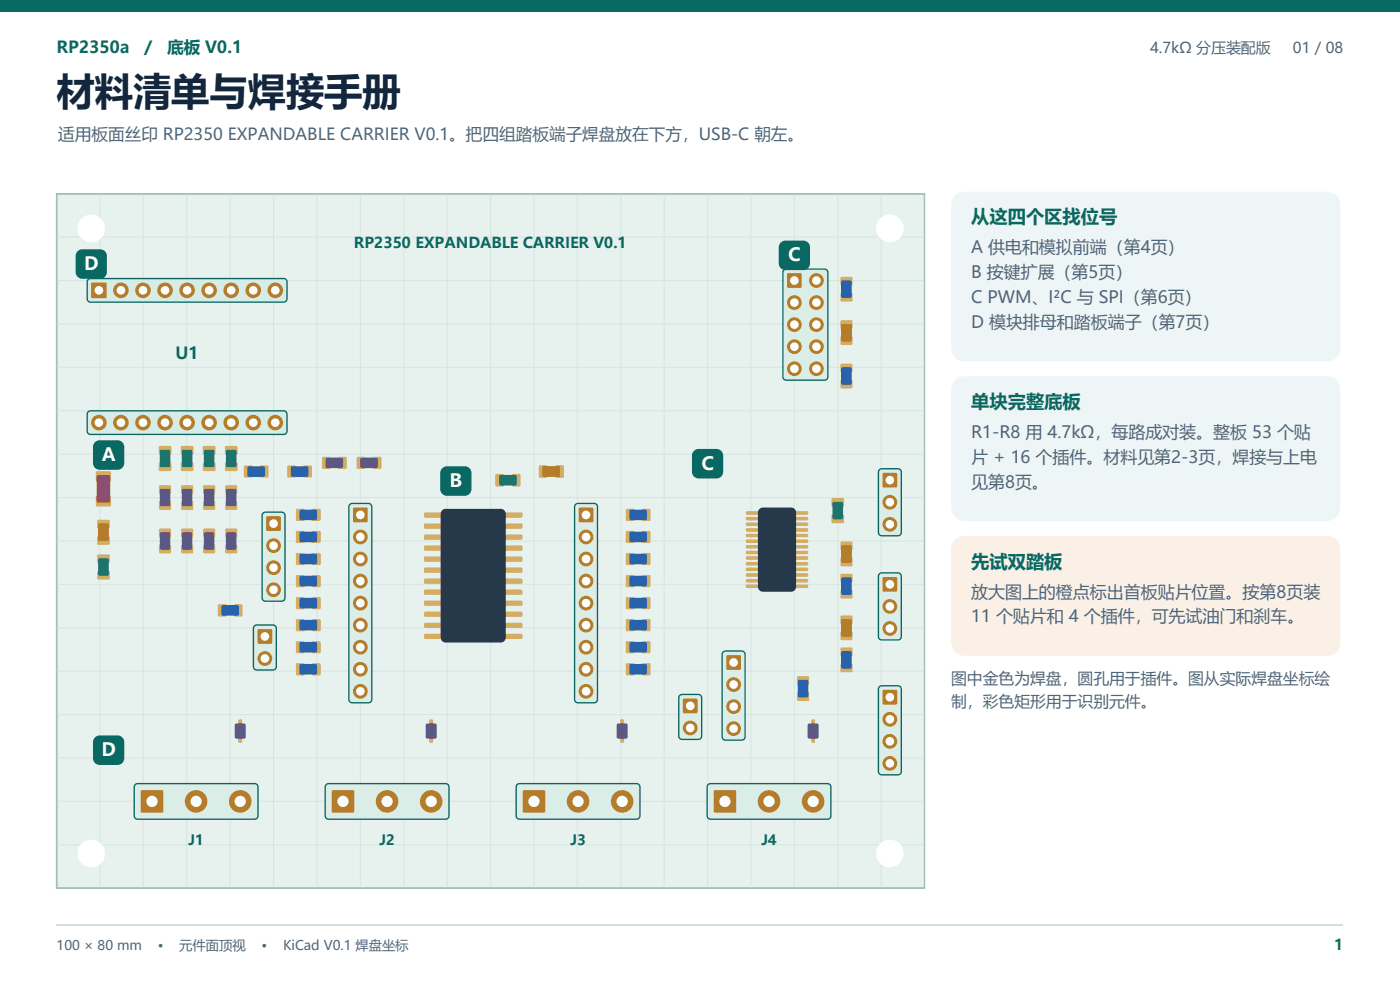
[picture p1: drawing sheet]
<svg xmlns="http://www.w3.org/2000/svg" width="297mm" height="210mm" viewBox="0 0 297 210" stroke-linecap="round" stroke-linejoin="round" font-family="sans-serif">
<path d="M0 0h297v2.5h-297z" fill-rule="evenodd" fill="#096861"/>
<path d="M12 196.1h273" fill="none" stroke="#d4dfe6" stroke-width=".25"/>
<path d="M12 41.1h184.1v147.3h-184.1z" fill-rule="evenodd" fill="#e7f1ed" stroke="#698d85" stroke-width=".28"/>
<g fill="none" stroke="#d6e6e0" stroke-width=".21">
<path d="M12 41.1h184.1v147.3h-184.1zM12 50.3h184.1M12 59.5h184.1M21.2 41.1v147.3M30.4 41.1v147.3M39.6 41.1v147.3M48.8 41.1v147.3M58 41.1v147.3M67.2 41.1v147.3M76.4 41.1v147.3M85.7 41.1v147.3M94.9 41.1v147.3"/>
<path d="M104.1 41.1v147.3M113.3 41.1v147.3M122.5 41.1v147.3M131.7 41.1v147.3M140.9 41.1v147.3M150.1 41.1v147.3M159.3 41.1v147.3M168.5 41.1v147.3M177.7 41.1v147.3M186.9 41.1v147.3M12 68.7h184.1M12 77.9h184.1"/>
<path d="M12 87.1h184.1M12 96.3h184.1M12 105.5h184.1M12 114.7h184.1M12 124h184.1M12 133.2h184.1M12 142.4h184.1M12 151.6h184.1M12 160.8h184.1M12 170h184.1M12 179.2h184.1"/>
</g>
<g fill="#d5ad60">
<path d="M62.8 117.4l.3-.1h1.3l.2 .1 .1 2.2-.2 .2-1.4 .1-.3-.2z" fill-rule="evenodd"/>
<path d="M66.2 117.4l.2-.1h1.3l.3 .1v2.2l-.1 .2-1.5 .1-.2-.2z" fill-rule="evenodd"/>
</g>
<path d="M63.6 117.6l.3-.1h3.2l.2 .3-.1 1.7-.3 .2h-3.2l-.2-.3z" fill-rule="evenodd" fill="#2762ab"/>
<g fill="#d5ad60">
<path d="M33.9 115.5h2.3l.1 .3v1.4l-.3 .2-2.1-.1-.2-.2v-1.3z" fill-rule="evenodd"/>
<path d="M33.9 112.2h2.3l.1 .2v1.5l-.3 .1h-2.1l-.2-.3v-1.3z" fill-rule="evenodd"/>
</g>
<path d="M34.1 112.9h1.7l.3 .2v3.2l-.1 .3h-1.8l-.3-.2v-3.2z" fill-rule="evenodd" fill="#824ba9"/>
<circle cx="19.4" cy="181" r="2.95" fill="#fff"/>
<g fill="#d5ad60">
<path d="M47.8 106.4l.2-.1h2.2l.1 .3v1.4l-.2 .2-2.2-.1-.1-.2z" fill-rule="evenodd"/>
<path d="M47.9 103h2.3l.1 .2v1.5l-.2 .1h-2.2l-.1-.3v-1.3z" fill-rule="evenodd"/>
</g>
<path d="M48 103.8l.3-.1h1.5l.3 .1 .1 3.3-.2 .3h-1.7l-.3-.2z" fill-rule="evenodd" fill="#824ba9"/>
<g fill="#d5ad60">
<path d="M132.9 136h1.5l.2 .1v2.2l-.1 .2-1.5 .1-.2-.2v-2.1z" fill-rule="evenodd"/>
<path d="M136.3 136h1.4l.3 .1v2.2l-.1 .2-1.5 .1-.2-.2-.1-2.1z" fill-rule="evenodd"/>
</g>
<path d="M133.7 136.2h3.4l.1 .3v1.7l-.3 .2h-3.2l-.2-.3v-1.6z" fill-rule="evenodd" fill="#2762ab"/>
<g fill="#d5ad60">
<path d="M132.9 140.7h1.5l.2 .1v2.2l-.1 .2-1.5 .1-.2-.2v-2.1z" fill-rule="evenodd"/>
<path d="M136.3 140.7h1.4l.3 .1v2.2l-.1 .2-1.5 .1-.2-.2-.1-2.1z" fill-rule="evenodd"/>
</g>
<path d="M133.7 140.9h3.4l.1 .3v1.7l-.3 .2-3.2-.1-.2-.3v-1.5z" fill-rule="evenodd" fill="#2762ab"/>
<path d="M28.7 166.4l.5-.2h24.8a.71 .71 0 0 1 .7 .7v6.2a.71 .71 0 0 1-.7 .7h-24.8a.71 .71 0 0 1-.7-.7v-6.2z" fill-rule="evenodd" fill="#daeee7" stroke="#0a645f" stroke-width=".28"/>
<path d="M30 167.6h4.4l.2 .1v4.4l-.1 .3h-4.4l-.2-.2v-4.3z" fill-rule="evenodd" fill="#b57c2a"/>
<circle cx="32.3" cy="170" r="1.2" fill="#fafcfd"/>
<circle cx="41.6" cy="170" r="2.39" fill="#b57c2a"/>
<circle cx="41.6" cy="170" r="1.2" fill="#fafcfd"/>
<circle cx="51" cy="170" r="2.39" fill="#b57c2a"/>
<circle cx="51" cy="170" r="1.2" fill="#fafcfd"/>
<g fill="#d5ad60">
<path d="M20.5 105.2h2.9l.1 .2v1.9l-.2 .1h-2.8l-.2-.3v-1.7z" fill-rule="evenodd"/>
<path d="M20.5 100h2.9l.1 .3v1.8l-.2 .2-2.8-.1-.2-.2v-1.7z" fill-rule="evenodd"/>
</g>
<path d="M20.7 100.8h2.3l.3 .1 .1 5.4-.2 .3h-2.3l-.3-.1-.1-5.4z" fill-rule="evenodd" fill="#8a3f31"/>
<g fill="#d5ad60">
<path d="M62.8 108.1l.3-.2h1.3l.2 .2 .1 2.1-.2 .3h-1.4l-.3-.1z" fill-rule="evenodd"/>
<path d="M66.2 108.1l.2-.2h1.3l.3 .2v2.1l-.1 .3h-1.5l-.2-.1z" fill-rule="evenodd"/>
</g>
<path d="M63.6 108.3l.3-.2 3.2 .1 .2 .3-.1 1.7-.3 .1h-3.2l-.2-.3z" fill-rule="evenodd" fill="#2762ab"/>
<path d="M69.2 166.4l.5-.2h24.8a.71 .71 0 0 1 .7 .7v6.2a.71 .71 0 0 1-.7 .7h-24.8a.71 .71 0 0 1-.7-.7v-6.2z" fill-rule="evenodd" fill="#daeee7" stroke="#0a645f" stroke-width=".28"/>
<path d="M70.4 167.7l.3-.1h4.3l.2 .3-.1 4.3-.2 .2h-4.4l-.1-.3z" fill-rule="evenodd" fill="#b57c2a"/>
<circle cx="72.8" cy="170" r="1.2" fill="#fafcfd"/>
<circle cx="82.1" cy="170" r="2.39" fill="#b57c2a"/>
<circle cx="82.1" cy="170" r="1.2" fill="#fafcfd"/>
<circle cx="91.5" cy="170" r="2.39" fill="#b57c2a"/>
<circle cx="91.5" cy="170" r="1.2" fill="#fafcfd"/>
<g fill="#d5ad60">
<path d="M68.3 97l.3-.1h1.3l.2 .1 .1 2.2-.2 .2-1.4 .1-.3-.2z" fill-rule="evenodd"/>
<path d="M71.7 97l.2-.1h1.4l.2 .1v2.2l-.1 .2-1.5 .1-.2-.2z" fill-rule="evenodd"/>
</g>
<path d="M69.1 97.2l.3-.1h3.2l.2 .3-.1 1.7-.3 .2h-3.2l-.1-.4z" fill-rule="evenodd" fill="#824ba9"/>
<path d="M186.6 145.7l.5-.2h3.4a.71 .71 0 0 1 .7 .7v17.5a.71 .71 0 0 1-.7 .7h-3.4a.71 .71 0 0 1-.8-.7v-17.5z" fill-rule="evenodd" fill="#daeee7" stroke="#0a645f" stroke-width=".28"/>
<path d="M187.4 146.4l2.7-.1 .2 .2v2.7l-.1 .2-2.7 .1-.2-.2-.1-2.7z" fill-rule="evenodd" fill="#b57c2a"/>
<circle cx="188.8" cy="147.9" r=".92" fill="#fafcfd"/>
<circle cx="188.8" cy="152.6" r="1.57" fill="#b57c2a"/>
<circle cx="188.8" cy="152.6" r=".92" fill="#fafcfd"/>
<circle cx="188.8" cy="157.3" r="1.57" fill="#b57c2a"/>
<circle cx="188.8" cy="157.3" r=".92" fill="#fafcfd"/>
<circle cx="188.8" cy="161.9" r="1.57" fill="#b57c2a"/>
<circle cx="188.8" cy="161.9" r=".92" fill="#fafcfd"/>
<g fill="#d5ad60">
<path d="M51.8 98.9l.2-.2h1.3l.3 .2v2.1l-.1 .3h-1.5l-.2-.1z" fill-rule="evenodd"/>
<path d="M55.1 98.9l.3-.2h1.3l.2 .2 .1 2.1-.2 .3h-1.4l-.3-.1z" fill-rule="evenodd"/>
</g>
<path d="M52.7 98.9h3.3l.2 .3v1.8l-.3 .1h-3.2l-.2-.3v-1.6z" fill-rule="evenodd" fill="#2762ab"/>
<g fill="#d5ad60">
<path d="M38.4 106.4l.3-.1h2.1l.2 .3-.1 1.4-.2 .2-2.2-.1-.1-.2z" fill-rule="evenodd"/>
<path d="M38.5 103h2.3l.2 .2-.1 1.5-.2 .1h-2.2l-.1-.3v-1.3z" fill-rule="evenodd"/>
</g>
<path d="M38.6 103.8l.3-.1h1.6l.3 .1v3.3l-.2 .3h-1.7l-.3-.2z" fill-rule="evenodd" fill="#824ba9"/>
<path d="M109.7 166.4l.5-.2h24.9a.71 .71 0 0 1 .7 .7v6.2a.71 .71 0 0 1-.7 .7h-24.9a.71 .71 0 0 1-.7-.7v-6.2z" fill-rule="evenodd" fill="#daeee7" stroke="#0a645f" stroke-width=".28"/>
<path d="M110.9 167.7l.3-.1h4.3l.2 .3-.1 4.3-.2 .2h-4.4l-.1-.3z" fill-rule="evenodd" fill="#b57c2a"/>
<circle cx="113.3" cy="170" r="1.2" fill="#fafcfd"/>
<circle cx="122.6" cy="170" r="2.39" fill="#b57c2a"/>
<circle cx="122.6" cy="170" r="1.2" fill="#fafcfd"/>
<circle cx="132" cy="170" r="2.39" fill="#b57c2a"/>
<circle cx="132" cy="170" r="1.2" fill="#fafcfd"/>
<g fill="#d5ad60">
<path d="M75.7 97l.2-.1h1.4l.2 .1 .1 2.2-.2 .2-1.5 .1-.2-.2z" fill-rule="evenodd"/>
<path d="M79.1 97l.2-.1h1.3l.3 .1v2.2l-.1 .2-1.5 .1-.2-.2z" fill-rule="evenodd"/>
</g>
<path d="M76.6 97.1h3.4l.2 .3-.1 1.7-.3 .2h-3.2l-.2-.4v-1.5z" fill-rule="evenodd" fill="#824ba9"/>
<g fill="#d5ad60">
<path d="M61 98.9l.2-.2h1.3l.3 .2v2.1l-.1 .3h-1.5l-.2-.1z" fill-rule="evenodd"/>
<path d="M64.3 98.9l.3-.2h1.3l.2 .2 .1 2.1-.2 .3h-1.4l-.3-.1z" fill-rule="evenodd"/>
</g>
<path d="M61.7 99.1l.3-.2h3.3l.1 .3v1.8l-.3 .1h-3.2l-.2-.3z" fill-rule="evenodd" fill="#2762ab"/>
<path d="M166.3 57.3l.5-.2h8.1a.71 .71 0 0 1 .7 .7v22.1a.71 .71 0 0 1-.7 .7h-8.1a.71 .71 0 0 1-.7-.7v-22.1z" fill-rule="evenodd" fill="#daeee7" stroke="#0a645f" stroke-width=".28"/>
<path d="M167 58.1l.2-.2 2.7 .1 .2 .2-.1 2.7-.2 .2-2.7-.1-.1-.2z" fill-rule="evenodd" fill="#b57c2a"/>
<circle cx="168.5" cy="59.5" r=".92" fill="#fafcfd"/>
<circle cx="173.2" cy="59.5" r="1.57" fill="#b57c2a"/>
<circle cx="173.2" cy="59.5" r=".92" fill="#fafcfd"/>
<circle cx="168.5" cy="64.2" r="1.57" fill="#b57c2a"/>
<circle cx="168.5" cy="64.2" r=".92" fill="#fafcfd"/>
<circle cx="173.2" cy="64.2" r="1.57" fill="#b57c2a"/>
<circle cx="173.2" cy="64.2" r=".92" fill="#fafcfd"/>
<circle cx="168.5" cy="68.9" r="1.57" fill="#b57c2a"/>
<circle cx="168.5" cy="68.9" r=".92" fill="#fafcfd"/>
<circle cx="173.2" cy="68.9" r="1.57" fill="#b57c2a"/>
<circle cx="173.2" cy="68.9" r=".92" fill="#fafcfd"/>
<circle cx="168.5" cy="73.5" r="1.57" fill="#b57c2a"/>
<circle cx="168.5" cy="73.5" r=".92" fill="#fafcfd"/>
<circle cx="173.2" cy="73.5" r="1.57" fill="#b57c2a"/>
<circle cx="173.2" cy="73.5" r=".92" fill="#fafcfd"/>
<circle cx="168.5" cy="78.2" r="1.57" fill="#b57c2a"/>
<circle cx="168.5" cy="78.2" r=".92" fill="#fafcfd"/>
<circle cx="173.2" cy="78.2" r="1.57" fill="#b57c2a"/>
<circle cx="173.2" cy="78.2" r=".92" fill="#fafcfd"/>
<g fill="#d5ad60">
<path d="M62.8 140.8l.3-.1h1.3l.2 .1 .1 2.2-.2 .2-1.4 .1-.3-.2z" fill-rule="evenodd"/>
<path d="M66.2 140.8l.2-.1h1.3l.3 .1v2.2l-.1 .2-1.5 .1-.2-.2z" fill-rule="evenodd"/>
</g>
<path d="M63.6 141l.3-.2 3.2 .1 .2 .3-.1 1.7-.3 .2-3.2-.1-.2-.3z" fill-rule="evenodd" fill="#2762ab"/>
<g fill="#d5ad60">
<path d="M178.4 133.9h2.3l.2 .3-.1 1.4-.2 .2h-2.2l-.1-.3v-1.3z" fill-rule="evenodd"/>
<path d="M178.3 130.7l.3-.2 2.1 .1 .2 .2-.1 1.5-.2 .1h-2.2l-.1-.3z" fill-rule="evenodd"/>
</g>
<path d="M178.5 131.5l.3-.2h1.5l.3 .2 .1 3.2-.2 .3h-1.7l-.3-.1z" fill-rule="evenodd" fill="#ae561a"/>
<g fill="#d5ad60">
<path d="M62.8 136.1l.3-.1h1.3l.2 .1 .1 2.2-.2 .2-1.4 .1-.3-.2z" fill-rule="evenodd"/>
<path d="M66.2 136.1l.2-.1h1.3l.3 .1v2.2l-.1 .2-1.5 .1-.2-.2z" fill-rule="evenodd"/>
</g>
<path d="M63.6 136.3l.3-.1h3.2l.2 .3-.1 1.7-.3 .2h-3.2l-.2-.3z" fill-rule="evenodd" fill="#2762ab"/>
<g fill="#d5ad60">
<path d="M132.9 131.4l1.5-.1 .2 .2v2.1l-.1 .3h-1.5l-.2-.1v-2.2z" fill-rule="evenodd"/>
<path d="M136.3 131.4l1.4-.1 .3 .2v2.1l-.1 .3h-1.5l-.2-.1-.1-2.2z" fill-rule="evenodd"/>
</g>
<path d="M133.7 131.5h3.4l.1 .3v1.8l-.3 .1h-3.2l-.2-.3v-1.6z" fill-rule="evenodd" fill="#2762ab"/>
<g fill="#d5ad60">
<path d="M47.7 94.7l.3-.1h2.2l.2 .3-.1 1.4-.2 .1h-2.2l-.2-.3z" fill-rule="evenodd"/>
<path d="M47.7 98.2l.3-.1h2.2l.2 .3-.1 1.4-.2 .1h-2.2l-.2-.3z" fill-rule="evenodd"/>
</g>
<path d="M48 95.6l.3-.2h1.5l.3 .2 .1 3.2-.2 .3h-1.7l-.3-.1z" fill-rule="evenodd" fill="#1c7569"/>
<g fill="#d5ad60">
<path d="M47.8 115.6l.2-.1h2.2l.1 .3v1.4l-.2 .2-2.2-.1-.1-.2z" fill-rule="evenodd"/>
<path d="M47.9 112.2h2.3l.1 .2v1.5l-.2 .1h-2.2l-.1-.3v-1.3z" fill-rule="evenodd"/>
</g>
<path d="M48 113.1l.3-.2h1.5l.3 .2 .1 3.2-.2 .3h-1.7l-.3-.2z" fill-rule="evenodd" fill="#824ba9"/>
<g fill="#d5ad60">
<path d="M43.1 115.6l.3-.1h2.1l.2 .3-.1 1.4-.2 .2-2.2-.1-.1-.2z" fill-rule="evenodd"/>
<path d="M43.2 112.2h2.3l.2 .2-.1 1.5-.2 .1h-2.2l-.1-.3v-1.3z" fill-rule="evenodd"/>
</g>
<path d="M43.3 113.1l.3-.2h1.5l.3 .2 .1 3.2-.2 .3h-1.7l-.3-.2z" fill-rule="evenodd" fill="#824ba9"/>
<path d="M122.1 107l.5-.2h3.5a.71 .71 0 0 1 .7 .7v40.9a.71 .71 0 0 1-.7 .7h-3.5a.71 .71 0 0 1-.7-.7v-40.9z" fill-rule="evenodd" fill="#daeee7" stroke="#0a645f" stroke-width=".28"/>
<path d="M122.8 107.8l.2-.1h2.8l.1 .2v2.8l-.3 .1h-2.7l-.1-.3z" fill-rule="evenodd" fill="#b57c2a"/>
<circle cx="124.3" cy="109.2" r=".92" fill="#fafcfd"/>
<circle cx="124.3" cy="113.9" r="1.57" fill="#b57c2a"/>
<circle cx="124.3" cy="113.9" r=".92" fill="#fafcfd"/>
<circle cx="124.3" cy="118.6" r="1.57" fill="#b57c2a"/>
<circle cx="124.3" cy="118.6" r=".92" fill="#fafcfd"/>
<circle cx="124.3" cy="123.3" r="1.57" fill="#b57c2a"/>
<circle cx="124.3" cy="123.3" r=".92" fill="#fafcfd"/>
<circle cx="124.3" cy="127.9" r="1.57" fill="#b57c2a"/>
<circle cx="124.3" cy="127.9" r=".92" fill="#fafcfd"/>
<circle cx="124.3" cy="132.6" r="1.57" fill="#b57c2a"/>
<circle cx="124.3" cy="132.6" r=".92" fill="#fafcfd"/>
<circle cx="124.3" cy="137.3" r="1.57" fill="#b57c2a"/>
<circle cx="124.3" cy="137.3" r=".92" fill="#fafcfd"/>
<circle cx="124.3" cy="142" r="1.57" fill="#b57c2a"/>
<circle cx="124.3" cy="142" r=".92" fill="#fafcfd"/>
<circle cx="124.3" cy="146.6" r="1.57" fill="#b57c2a"/>
<circle cx="124.3" cy="146.6" r=".92" fill="#fafcfd"/>
<g fill="#d5ad60">
<path d="M20.7 121.1h2.4l.2 .3-.1 1.4-.2 .1h-2.3l-.1-.2v-1.3z" fill-rule="evenodd"/>
<path d="M20.7 117.6h2.4l.2 .3-.1 1.4-.2 .1h-2.3l-.1-.2v-1.3z" fill-rule="evenodd"/>
</g>
<path d="M21 118.5l1.7-.1 .3 .2 .1 3.2-.2 .3h-1.7l-.3-.1-.1-3.2z" fill-rule="evenodd" fill="#1c7569"/>
<g fill="#d5ad60">
<path d="M20.7 113.8h2.4l.2 .2-.1 1.4-.2 .2-2.3-.1-.1-.2v-1.3z" fill-rule="evenodd"/>
<path d="M20.7 110.3h2.4l.2 .2-.1 1.4-.2 .2-2.3-.1-.1-.2v-1.3z" fill-rule="evenodd"/>
</g>
<path d="M21 111.1l1.7-.1 .3 .2 .1 3.2-.2 .3-1.7 .1-.3-.2-.1-3.2z" fill-rule="evenodd" fill="#916615"/>
<path d="M186.6 99.6l.5-.2h3.4a.71 .71 0 0 1 .7 .7v12.8a.71 .71 0 0 1-.7 .7h-3.4a.71 .71 0 0 1-.8-.7v-12.8z" fill-rule="evenodd" fill="#daeee7" stroke="#0a645f" stroke-width=".28"/>
<path d="M187.3 100.4l.2-.1h2.7l.1 .3v2.7l-.2 .1h-2.7l-.2-.3z" fill-rule="evenodd" fill="#b57c2a"/>
<circle cx="188.8" cy="101.9" r=".92" fill="#fafcfd"/>
<circle cx="188.8" cy="106.5" r="1.57" fill="#b57c2a"/>
<circle cx="188.8" cy="106.5" r=".92" fill="#fafcfd"/>
<circle cx="188.8" cy="111.2" r="1.57" fill="#b57c2a"/>
<circle cx="188.8" cy="111.2" r=".92" fill="#fafcfd"/>
<g fill="#d5ad60">
<path d="M38.4 115.6l.3-.1h2.1l.2 .3-.1 1.4-.2 .2-2.2-.1-.1-.2z" fill-rule="evenodd"/>
<path d="M38.5 112.2h2.3l.2 .2-.1 1.5-.2 .1h-2.2l-.1-.3v-1.3z" fill-rule="evenodd"/>
</g>
<path d="M38.7 112.9h1.8l.3 .2v3.2l-.2 .3h-1.7l-.3-.2v-3.2z" fill-rule="evenodd" fill="#824ba9"/>
<path d="M186.6 121.7l.5-.2h3.4a.71 .71 0 0 1 .7 .7v12.8a.71 .71 0 0 1-.7 .7h-3.4a.71 .71 0 0 1-.8-.7v-12.8z" fill-rule="evenodd" fill="#daeee7" stroke="#0a645f" stroke-width=".28"/>
<path d="M187.4 122.4h2.7l.2 .1v2.7l-.1 .3h-2.7l-.2-.1-.1-2.7z" fill-rule="evenodd" fill="#b57c2a"/>
<circle cx="188.8" cy="124" r=".92" fill="#fafcfd"/>
<circle cx="188.8" cy="128.6" r="1.57" fill="#b57c2a"/>
<circle cx="188.8" cy="128.6" r=".92" fill="#fafcfd"/>
<circle cx="188.8" cy="133.3" r="1.57" fill="#b57c2a"/>
<circle cx="188.8" cy="133.3" r=".92" fill="#fafcfd"/>
<g fill="#d5ad60">
<path d="M178.3 118.4l.3-.2 2.1 .1 .2 .2-.1 1.5-.2 .1h-2.2l-.1-.2z" fill-rule="evenodd"/>
<path d="M178.3 115l.3-.1h2.1l.2 .3-.1 1.4-.2 .2-2.2-.1-.1-.2z" fill-rule="evenodd"/>
</g>
<path d="M178.5 115.8l.3-.2h1.5l.3 .2 .1 3.2-.2 .3-1.7 .1-.3-.2z" fill-rule="evenodd" fill="#ae561a"/>
<g fill="#d5ad60">
<path d="M62.8 122.1l.3-.1h1.3l.2 .1 .1 2.2-.2 .2h-1.4l-.3-.1z" fill-rule="evenodd"/>
<path d="M66.2 122.1l.2-.1h1.3l.3 .1v2.2l-.1 .2h-1.5l-.2-.1z" fill-rule="evenodd"/>
</g>
<path d="M63.6 122.3l.3-.2 3.2 .1 .2 .3-.1 1.7-.3 .2-3.2-.1-.2-.3z" fill-rule="evenodd" fill="#2762ab"/>
<circle cx="188.8" cy="181" r="2.95" fill="#fff"/>
<path d="M153.4 138.3l.5-.2h3.5a.71 .71 0 0 1 .7 .7v17.5a.71 .71 0 0 1-.7 .7h-3.5a.71 .71 0 0 1-.7-.7v-17.5z" fill-rule="evenodd" fill="#daeee7" stroke="#0a645f" stroke-width=".28"/>
<path d="M154.1 139.1l.2-.1h2.8l.1 .2v2.8l-.3 .1h-2.7l-.1-.3z" fill-rule="evenodd" fill="#b57c2a"/>
<circle cx="155.6" cy="140.5" r=".92" fill="#fafcfd"/>
<circle cx="155.6" cy="145.2" r="1.57" fill="#b57c2a"/>
<circle cx="155.6" cy="145.2" r=".92" fill="#fafcfd"/>
<circle cx="155.6" cy="149.9" r="1.57" fill="#b57c2a"/>
<circle cx="155.6" cy="149.9" r=".92" fill="#fafcfd"/>
<circle cx="155.6" cy="154.6" r="1.57" fill="#b57c2a"/>
<circle cx="155.6" cy="154.6" r=".92" fill="#fafcfd"/>
<g fill="#d5ad60">
<path d="M132.9 112.7l1.5-.1 .2 .2v2.1l-.1 .3h-1.5l-.2-.1v-2.2z" fill-rule="evenodd"/>
<path d="M136.3 112.7l1.4-.1 .3 .2v2.1l-.1 .3h-1.5l-.2-.1-.1-2.2z" fill-rule="evenodd"/>
</g>
<path d="M133.6 113l.3-.2h3.2l.1 .3v1.8l-.3 .1h-3.2l-.2-.3z" fill-rule="evenodd" fill="#2762ab"/>
<g fill="#d5ad60">
<path d="M50.6 156.6l.5-.1 .2 .1 .1 .7-.2 .2-.6-.1z" fill-rule="evenodd"/>
<path d="M50.6 152.7l.5-.1 .2 .1 .1 .7-.2 .3-.6-.1z" fill-rule="evenodd"/>
</g>
<path d="M49.8 153.6l.3-.1h1.7l.3 .1v2.7l-.1 .3-1.9 .1-.3-.2z" fill-rule="evenodd" fill="#5d468b"/>
<path d="M150.2 166.4l.5-.2h24.9a.71 .71 0 0 1 .7 .7v6.2a.71 .71 0 0 1-.7 .7h-24.9a.71 .71 0 0 1-.7-.7v-6.2z" fill-rule="evenodd" fill="#daeee7" stroke="#0a645f" stroke-width=".28"/>
<path d="M151.4 167.7l.3-.1h4.3l.2 .3-.1 4.3-.2 .2h-4.4l-.1-.3z" fill-rule="evenodd" fill="#b57c2a"/>
<circle cx="153.8" cy="170" r="1.2" fill="#fafcfd"/>
<circle cx="163.1" cy="170" r="2.39" fill="#b57c2a"/>
<circle cx="163.1" cy="170" r="1.2" fill="#fafcfd"/>
<circle cx="172.5" cy="170" r="2.39" fill="#b57c2a"/>
<circle cx="172.5" cy="170" r="1.2" fill="#fafcfd"/>
<g fill="#fff">
<circle cx="19.4" cy="48.5" r="2.95"/>
<circle cx="188.8" cy="48.5" r="2.95"/>
</g>
<g fill="#d5ad60">
<path d="M91.2 156.5l.6 .1 .1 .7-.2 .2-.6-.1v-.7z" fill-rule="evenodd"/>
<path d="M91.2 152.6l.6 .1 .1 .7-.2 .3-.6-.1v-.7z" fill-rule="evenodd"/>
</g>
<path d="M90.4 153.6l.3-.1h1.6l.3 .1v2.7l-.1 .3-1.8 .1-.3-.2z" fill-rule="evenodd" fill="#5d468b"/>
<g fill="#d5ad60">
<path d="M132.9 122h1.5l.2 .1v2.2l-.1 .2h-1.5l-.2-.1v-2.1z" fill-rule="evenodd"/>
<path d="M136.3 122h1.4l.3 .1v2.2l-.1 .2h-1.5l-.2-.1-.1-2.1z" fill-rule="evenodd"/>
</g>
<path d="M133.7 122.2h3.4l.1 .3v1.7l-.3 .2-3.2-.1-.2-.3v-1.5z" fill-rule="evenodd" fill="#2762ab"/>
<g fill="#d5ad60">
<path d="M43.1 94.7l.2-.1h2.3l.1 .3v1.4l-.3 .1h-2.2l-.2-.3z" fill-rule="evenodd"/>
<path d="M43.1 98.2l.2-.1h2.3l.1 .3v1.4l-.3 .1h-2.2l-.2-.3z" fill-rule="evenodd"/>
</g>
<path d="M43.3 95.6l.3-.2h1.5l.3 .2 .1 3.2-.2 .3h-1.7l-.3-.1z" fill-rule="evenodd" fill="#1c7569"/>
<path d="M144.2 147.5l.5-.2h3.4a.71 .71 0 0 1 .8 .7v8.1a.71 .71 0 0 1-.8 .7h-3.4a.71 .71 0 0 1-.7-.7v-8.1z" fill-rule="evenodd" fill="#daeee7" stroke="#0a645f" stroke-width=".28"/>
<path d="M144.9 148.3l.2-.1h2.7l.2 .3v2.7l-.3 .1h-2.7l-.1-.3z" fill-rule="evenodd" fill="#b57c2a"/>
<circle cx="146.4" cy="149.7" r=".92" fill="#fafcfd"/>
<circle cx="146.4" cy="154.4" r="1.57" fill="#b57c2a"/>
<circle cx="146.4" cy="154.4" r=".92" fill="#fafcfd"/>
<path d="M74.2 107l.5-.2h3.5a.71 .71 0 0 1 .7 .7v40.9a.71 .71 0 0 1-.7 .7h-3.5a.71 .71 0 0 1-.7-.7v-40.9z" fill-rule="evenodd" fill="#daeee7" stroke="#0a645f" stroke-width=".28"/>
<path d="M74.9 107.8l.3-.1h2.7l.1 .2v2.8l-.3 .1h-2.7l-.1-.3z" fill-rule="evenodd" fill="#b57c2a"/>
<circle cx="76.4" cy="109.2" r=".92" fill="#fafcfd"/>
<circle cx="76.4" cy="113.9" r="1.57" fill="#b57c2a"/>
<circle cx="76.4" cy="113.9" r=".92" fill="#fafcfd"/>
<circle cx="76.4" cy="118.6" r="1.57" fill="#b57c2a"/>
<circle cx="76.4" cy="118.6" r=".92" fill="#fafcfd"/>
<circle cx="76.4" cy="123.3" r="1.57" fill="#b57c2a"/>
<circle cx="76.4" cy="123.3" r=".92" fill="#fafcfd"/>
<circle cx="76.4" cy="127.9" r="1.57" fill="#b57c2a"/>
<circle cx="76.4" cy="127.9" r=".92" fill="#fafcfd"/>
<circle cx="76.4" cy="132.6" r="1.57" fill="#b57c2a"/>
<circle cx="76.4" cy="132.6" r=".92" fill="#fafcfd"/>
<circle cx="76.4" cy="137.3" r="1.57" fill="#b57c2a"/>
<circle cx="76.4" cy="137.3" r=".92" fill="#fafcfd"/>
<circle cx="76.4" cy="142" r="1.57" fill="#b57c2a"/>
<circle cx="76.4" cy="142" r=".92" fill="#fafcfd"/>
<circle cx="76.4" cy="146.6" r="1.57" fill="#b57c2a"/>
<circle cx="76.4" cy="146.6" r=".92" fill="#fafcfd"/>
<g fill="#d5ad60">
<path d="M158.2 108.6l.3-.2h2.1l.3 .2v.3l-.3 .3h-2.1l-.3-.2z" fill-rule="evenodd"/>
<path d="M158.2 109.8l.3-.2h2.1l.3 .2v.3l-.3 .3h-2.1l-.3-.2z" fill-rule="evenodd"/>
<path d="M158.2 111l.3-.2h2.1l.3 .2v.3l-.3 .3h-2.1l-.3-.2z" fill-rule="evenodd"/>
<path d="M158.2 112.2l.3-.2h2.1l.3 .2v.3l-.3 .3h-2.1l-.3-.2z" fill-rule="evenodd"/>
<path d="M158.2 113.4l.3-.2h2.1l.3 .2v.3l-.3 .3h-2.1l-.3-.2z" fill-rule="evenodd"/>
<path d="M158.2 114.6l.3-.2h2.1l.3 .2v.3l-.3 .3h-2.1l-.3-.2z" fill-rule="evenodd"/>
<path d="M158.2 115.8l.3-.2h2.1l.3 .2v.3l-.3 .3h-2.1l-.3-.2z" fill-rule="evenodd"/>
<path d="M158.2 117l.3-.2h2.1l.3 .2v.3l-.3 .3h-2.1l-.3-.2z" fill-rule="evenodd"/>
<path d="M158.2 118.2l.3-.2h2.1l.3 .2v.3l-.3 .3h-2.1l-.3-.2z" fill-rule="evenodd"/>
<path d="M158.2 119.4l.3-.2h2.1l.3 .2v.3l-.3 .3h-2.1l-.3-.2z" fill-rule="evenodd"/>
<path d="M158.2 120.6l.3-.2h2.1l.3 .2v.3l-.3 .2h-2.1l-.3-.1z" fill-rule="evenodd"/>
<path d="M158.2 121.7l.3-.1h2.1l.3 .1v.4l-.3 .2h-2.1l-.3-.1z" fill-rule="evenodd"/>
<path d="M158.2 122.9l.3-.1h2.1l.3 .1v.4l-.3 .2h-2.1l-.3-.1z" fill-rule="evenodd"/>
<path d="M158.2 124.1l.3-.1h2.1l.3 .1v.4l-.3 .2h-2.1l-.3-.1z" fill-rule="evenodd"/>
<path d="M168.9 124h2.3l.2 .1 .1 .4-.3 .2h-2.2l-.2-.2z" fill-rule="evenodd"/>
<path d="M168.9 122.8h2.3l.2 .1 .1 .4-.3 .2h-2.2l-.2-.2z" fill-rule="evenodd"/>
<path d="M168.9 121.6h2.3l.2 .1 .1 .4-.3 .2h-2.2l-.2-.2z" fill-rule="evenodd"/>
<path d="M168.9 120.5l2.3-.1 .2 .2 .1 .3-.3 .2h-2.2l-.2-.2z" fill-rule="evenodd"/>
<path d="M168.8 119.4l.2-.2h2.2l.2 .2 .1 .3-.3 .3h-2.2l-.2-.2z" fill-rule="evenodd"/>
<path d="M168.8 118.2l.2-.2h2.2l.2 .2 .1 .3-.3 .3h-2.2l-.2-.2z" fill-rule="evenodd"/>
<path d="M168.8 117l.2-.2h2.2l.2 .2 .1 .3-.3 .3h-2.2l-.2-.2z" fill-rule="evenodd"/>
<path d="M168.9 115.7l2.3-.1 .2 .2 .1 .3-.3 .3h-2.2l-.2-.3z" fill-rule="evenodd"/>
<path d="M168.9 114.5l2.3-.1 .2 .2 .1 .3-.3 .3h-2.2l-.2-.3z" fill-rule="evenodd"/>
<path d="M168.8 113.4l.2-.2h2.2l.2 .2 .1 .3-.3 .3h-2.2l-.2-.2z" fill-rule="evenodd"/>
<path d="M168.8 112.2l.2-.2h2.2l.2 .2 .1 .3-.3 .3h-2.2l-.2-.2z" fill-rule="evenodd"/>
<path d="M168.8 111l.2-.2h2.2l.2 .2 .1 .3-.3 .3h-2.2l-.2-.2z" fill-rule="evenodd"/>
<path d="M168.9 109.7l2.3-.1 .2 .2 .1 .3-.3 .3h-2.2l-.2-.3z" fill-rule="evenodd"/>
<path d="M168.9 108.5l2.3-.1 .2 .2 .1 .3-.3 .3h-2.2l-.2-.3z" fill-rule="evenodd"/>
</g>
<path d="M161 108.1l.8-.4h6a1.06 1.06 0 0 1 1.1 1v15.8a1.06 1.06 0 0 1-1.1 1h-6a1.06 1.06 0 0 1-1-1v-15.8z" fill-rule="evenodd" fill="#26394b"/>
<g fill="#d5ad60">
<path d="M176.4 109.3l.3-.2 2.2 .1 .2 .2-.1 1.4-.2 .2-2.3-.1-.1-.2z" fill-rule="evenodd"/>
<path d="M176.4 105.8l.3-.2 2.2 .1 .2 .2-.1 1.4-.2 .2-2.3-.1-.1-.2z" fill-rule="evenodd"/>
</g>
<path d="M176.8 106.5l1.7-.1 .3 .2 .1 3.2-.2 .3-1.7 .1-.3-.2-.1-3.2z" fill-rule="evenodd" fill="#1c7569"/>
<g fill="#d5ad60">
<path d="M62.8 126.8l.3-.2h1.3l.2 .2 .1 2.1-.2 .3h-1.4l-.3-.1z" fill-rule="evenodd"/>
<path d="M66.2 126.8l.2-.2h1.3l.3 .2v2.1l-.1 .3h-1.5l-.2-.1z" fill-rule="evenodd"/>
</g>
<path d="M63.6 127l.3-.2 3.2 .1 .2 .3-.1 1.7-.3 .2-3.2-.1-.2-.3z" fill-rule="evenodd" fill="#2762ab"/>
<g fill="#d5ad60">
<path d="M178.3 140.9l.3-.2 2.1 .1 .2 .2-.1 1.5-.2 .1h-2.2l-.1-.3z" fill-rule="evenodd"/>
<path d="M178.4 137.4h2.3l.2 .2-.1 1.5-.2 .1h-2.2l-.1-.2v-1.4z" fill-rule="evenodd"/>
</g>
<path d="M178.5 138.3l.3-.2h1.5l.3 .2 .1 3.2-.2 .3h-1.7l-.3-.1z" fill-rule="evenodd" fill="#2762ab"/>
<g fill="#d5ad60">
<path d="M38.4 94.7l.2-.1h2.3l.1 .3v1.4l-.3 .1h-2.2l-.1-.3z" fill-rule="evenodd"/>
<path d="M38.4 98.2l.2-.1h2.3l.1 .3v1.4l-.3 .1h-2.2l-.1-.3z" fill-rule="evenodd"/>
</g>
<path d="M38.7 95.4h1.8l.3 .2v3.2l-.2 .3h-1.7l-.3-.1v-3.3z" fill-rule="evenodd" fill="#1c7569"/>
<g fill="#d5ad60">
<path d="M178.4 125.1h2.3l.2 .2-.1 1.5-.2 .1h-2.2l-.1-.2v-1.4z" fill-rule="evenodd"/>
<path d="M178.3 121.8l.3-.1h2.1l.2 .3-.1 1.4-.2 .2h-2.2l-.1-.3z" fill-rule="evenodd"/>
</g>
<path d="M178.5 122.6l.3-.1h1.5l.3 .1 .1 3.2-.2 .3-1.7 .1-.3-.2z" fill-rule="evenodd" fill="#2762ab"/>
<g fill="#d5ad60">
<path d="M132.8 108.1l.2-.2h1.4l.2 .2v2.1l-.1 .3h-1.5l-.2-.1z" fill-rule="evenodd"/>
<path d="M136.2 108.1l.2-.2h1.3l.3 .2v2.1l-.1 .3h-1.5l-.2-.1z" fill-rule="evenodd"/>
</g>
<path d="M133.7 108.2h3.4l.1 .3v1.7l-.3 .1h-3.2l-.2-.3v-1.5z" fill-rule="evenodd" fill="#2762ab"/>
<g fill="#d5ad60">
<path d="M169.1 146.9l.3-.1h2.1l.2 .3-.1 1.4-.2 .2-2.2-.1-.1-.2z" fill-rule="evenodd"/>
<path d="M169.1 143.6l.3-.2 2.1 .1 .2 .2-.1 1.5-.2 .1h-2.2l-.1-.3z" fill-rule="evenodd"/>
</g>
<path d="M169.3 144.4l.3-.2h1.5l.3 .2 .1 3.2-.2 .3h-1.7l-.3-.2z" fill-rule="evenodd" fill="#2762ab"/>
<g fill="#d5ad60">
<path d="M114.3 98.8l.3-.1h1.2l.3 .1v2.3l-.1 .2-1.4 .1-.3-.2z" fill-rule="evenodd"/>
<path d="M117.8 98.8l.3-.1h1.2l.3 .1v2.3l-.1 .2-1.4 .1-.3-.2z" fill-rule="evenodd"/>
</g>
<path d="M115.1 99.1l.3-.2h3.3l.1 .3v1.8l-.3 .1h-3.2l-.2-.3z" fill-rule="evenodd" fill="#916615"/>
<g fill="#d5ad60">
<path d="M62.9 112.7l1.5-.1 .2 .2 .1 2.1-.2 .3h-1.4l-.3-.1v-2.2z" fill-rule="evenodd"/>
<path d="M66.3 112.7l1.4-.1 .3 .2v2.1l-.1 .3h-1.5l-.2-.1-.1-2.2z" fill-rule="evenodd"/>
</g>
<path d="M63.6 113l.3-.2h3.2l.2 .3-.1 1.8-.3 .1h-3.2l-.2-.3z" fill-rule="evenodd" fill="#2762ab"/>
<g fill="#d5ad60">
<path d="M132.8 117.4l.2-.1h1.4l.2 .1v2.2l-.1 .2-1.5 .1-.2-.2z" fill-rule="evenodd"/>
<path d="M136.2 117.4l.2-.1h1.3l.3 .1v2.2l-.1 .2-1.5 .1-.2-.2z" fill-rule="evenodd"/>
</g>
<path d="M133.7 117.5h3.4l.1 .3v1.7l-.3 .2h-3.2l-.2-.3v-1.6z" fill-rule="evenodd" fill="#2762ab"/>
<g fill="#d5ad60">
<path d="M178.3 71.4l.3-.1h2.1l.2 .3-.1 1.4-.2 .2-2.2-.1-.1-.2z" fill-rule="evenodd"/>
<path d="M178.4 68h2.3l.2 .2-.1 1.5-.2 .1h-2.2l-.1-.3v-1.3z" fill-rule="evenodd"/>
</g>
<path d="M178.5 68.9l.3-.2h1.5l.3 .2 .1 3.2-.2 .3h-1.7l-.3-.2z" fill-rule="evenodd" fill="#ae561a"/>
<g fill="#d5ad60">
<path d="M33.8 94.6h2.4l.1 .3v1.4l-.2 .1h-2.3l-.1-.3v-1.2z" fill-rule="evenodd"/>
<path d="M33.8 98.1h2.4l.1 .3v1.4l-.2 .1h-2.3l-.1-.3v-1.2z" fill-rule="evenodd"/>
</g>
<path d="M34.1 95.4h1.7l.3 .2v3.2l-.1 .3h-1.8l-.3-.1v-3.3z" fill-rule="evenodd" fill="#1c7569"/>
<g fill="#d5ad60">
<path d="M33.9 106.3h2.3l.1 .3v1.4l-.3 .2-2.1-.1-.2-.2v-1.3z" fill-rule="evenodd"/>
<path d="M33.9 103h2.3l.1 .2v1.5l-.3 .1h-2.1l-.2-.3v-1.3z" fill-rule="evenodd"/>
</g>
<path d="M33.9 103.8l.3-.1h1.6l.3 .1v3.3l-.1 .3h-1.8l-.3-.2z" fill-rule="evenodd" fill="#824ba9"/>
<g fill="#d5ad60">
<path d="M132.8 126.8l.2-.2h1.4l.2 .2v2.1l-.1 .3h-1.5l-.2-.1z" fill-rule="evenodd"/>
<path d="M136.2 126.8l.2-.2h1.3l.3 .2v2.1l-.1 .3h-1.5l-.2-.1z" fill-rule="evenodd"/>
</g>
<path d="M133.7 126.9h3.4l.1 .3v1.7l-.3 .2-3.2-.1-.2-.3v-1.5z" fill-rule="evenodd" fill="#2762ab"/>
<g fill="#d5ad60">
<path d="M172.1 156.6l.5-.1 .3 .1v.7l-.1 .2-.7-.1z" fill-rule="evenodd"/>
<path d="M172.1 152.7l.5-.1 .3 .1v.7l-.1 .3-.7-.1z" fill-rule="evenodd"/>
</g>
<path d="M171.4 153.6l.3-.1h1.6l.3 .1 .1 2.7-.2 .3-1.8 .1-.3-.2z" fill-rule="evenodd" fill="#5d468b"/>
<g fill="#d5ad60">
<path d="M62.8 131.5l.3-.2h1.3l.2 .2 .1 2.1-.2 .3h-1.4l-.3-.1z" fill-rule="evenodd"/>
<path d="M66.2 131.5l.2-.2h1.3l.3 .2v2.1l-.1 .3h-1.5l-.2-.1z" fill-rule="evenodd"/>
</g>
<path d="M63.6 131.7l.3-.2h3.2l.2 .3-.1 1.8-.3 .1h-3.2l-.2-.3z" fill-rule="evenodd" fill="#2762ab"/>
<g fill="#d5ad60">
<path d="M46.2 128.3l.3-.1h1.3l.2 .1 .1 2.2-.2 .2-1.4 .1-.3-.2z" fill-rule="evenodd"/>
<path d="M49.7 128.2h1.5l.2 .1v2.2l-.1 .2-1.5 .1-.2-.2v-2.1z" fill-rule="evenodd"/>
</g>
<path d="M47 128.5l.3-.1h3.2l.2 .3-.1 1.7-.3 .2h-3.2l-.1-.3z" fill-rule="evenodd" fill="#2762ab"/>
<g fill="#d5ad60">
<path d="M131.6 156.6l.5-.1 .3 .1v.7l-.1 .2-.7-.1z" fill-rule="evenodd"/>
<path d="M131.6 152.7l.5-.1 .3 .1v.7l-.1 .3-.7-.1z" fill-rule="evenodd"/>
</g>
<path d="M130.9 153.6l.3-.1h1.6l.3 .1 .1 2.7-.2 .3-1.8 .1-.3-.2z" fill-rule="evenodd" fill="#5d468b"/>
<g fill="#d6ece6" stroke="#0a645f" stroke-width=".28">
<path d="M18.7 59.3l.5-.2h41a.71 .71 0 0 1 .7 .7v3.6a.71 .71 0 0 1-.7 .7h-41a.71 .71 0 0 1-.7-.7v-3.6z" fill-rule="evenodd"/>
<path d="M18.7 87.4l.5-.3h41a.71 .71 0 0 1 .7 .8v3.5a.71 .71 0 0 1-.7 .8h-41a.71 .71 0 0 1-.7-.8v-3.5z" fill-rule="evenodd"/>
</g>
<path d="M19.5 60l2.9-.1 .2 .2v2.9l-.1 .2h-2.9l-.2-.1-.1-2.9z" fill-rule="evenodd" fill="#b57c2a"/>
<circle cx="21" cy="61.6" r=".92" fill="#fafcfd"/>
<circle cx="25.7" cy="61.6" r="1.66" fill="#b57c2a"/>
<circle cx="25.7" cy="61.6" r=".92" fill="#fafcfd"/>
<circle cx="30.3" cy="61.6" r="1.66" fill="#b57c2a"/>
<circle cx="30.3" cy="61.6" r=".92" fill="#fafcfd"/>
<circle cx="35" cy="61.6" r="1.66" fill="#b57c2a"/>
<circle cx="35" cy="61.6" r=".92" fill="#fafcfd"/>
<circle cx="39.7" cy="61.6" r="1.66" fill="#b57c2a"/>
<circle cx="39.7" cy="61.6" r=".92" fill="#fafcfd"/>
<circle cx="44.4" cy="61.6" r="1.66" fill="#b57c2a"/>
<circle cx="44.4" cy="61.6" r=".92" fill="#fafcfd"/>
<circle cx="49" cy="61.6" r="1.66" fill="#b57c2a"/>
<circle cx="49" cy="61.6" r=".92" fill="#fafcfd"/>
<circle cx="53.7" cy="61.6" r="1.66" fill="#b57c2a"/>
<circle cx="53.7" cy="61.6" r=".92" fill="#fafcfd"/>
<circle cx="58.4" cy="61.6" r="1.66" fill="#b57c2a"/>
<circle cx="58.4" cy="61.6" r=".92" fill="#fafcfd"/>
<circle cx="58.4" cy="89.7" r="1.66" fill="#b57c2a"/>
<circle cx="58.4" cy="89.7" r=".92" fill="#fafcfd"/>
<circle cx="53.7" cy="89.7" r="1.66" fill="#b57c2a"/>
<circle cx="53.7" cy="89.7" r=".92" fill="#fafcfd"/>
<circle cx="49" cy="89.7" r="1.66" fill="#b57c2a"/>
<circle cx="49" cy="89.7" r=".92" fill="#fafcfd"/>
<circle cx="44.4" cy="89.7" r="1.66" fill="#b57c2a"/>
<circle cx="44.4" cy="89.7" r=".92" fill="#fafcfd"/>
<circle cx="39.7" cy="89.7" r="1.66" fill="#b57c2a"/>
<circle cx="39.7" cy="89.7" r=".92" fill="#fafcfd"/>
<circle cx="35" cy="89.7" r="1.66" fill="#b57c2a"/>
<circle cx="35" cy="89.7" r=".92" fill="#fafcfd"/>
<circle cx="30.3" cy="89.7" r="1.66" fill="#b57c2a"/>
<circle cx="30.3" cy="89.7" r=".92" fill="#fafcfd"/>
<circle cx="25.7" cy="89.7" r="1.66" fill="#b57c2a"/>
<circle cx="25.7" cy="89.7" r=".92" fill="#fafcfd"/>
<circle cx="21" cy="89.7" r="1.66" fill="#b57c2a"/>
<circle cx="21" cy="89.7" r=".92" fill="#fafcfd"/>
<g fill="#d5ad60">
<path d="M178.3 62.2l.3-.1h2.1l.2 .3-.1 1.4-.2 .2-2.2-.1-.1-.2z" fill-rule="evenodd"/>
<path d="M178.4 58.8h2.3l.2 .2-.1 1.5-.2 .1h-2.2l-.1-.3v-1.3z" fill-rule="evenodd"/>
</g>
<path d="M178.5 59.7l.3-.2h1.5l.3 .2 .1 3.2-.2 .3h-1.7l-.3-.2z" fill-rule="evenodd" fill="#2762ab"/>
<path d="M54 132.8l.5-.2h3.4a.71 .71 0 0 1 .7 .7v8.1a.71 .71 0 0 1-.7 .7h-3.4a.71 .71 0 0 1-.7-.7v-8.1z" fill-rule="evenodd" fill="#daeee7" stroke="#0a645f" stroke-width=".28"/>
<path d="M54.7 133.6l.2-.2 2.7 .1 .2 .2-.1 2.7-.2 .2-2.7-.1-.2-.2z" fill-rule="evenodd" fill="#b57c2a"/>
<circle cx="56.2" cy="135" r=".92" fill="#fafcfd"/>
<circle cx="56.2" cy="139.7" r="1.57" fill="#b57c2a"/>
<circle cx="56.2" cy="139.7" r=".92" fill="#fafcfd"/>
<path d="M55.8 108.8l.5-.2h3.5a.71 .71 0 0 1 .7 .7v17.5a.71 .71 0 0 1-.7 .7h-3.5a.71 .71 0 0 1-.7-.7v-17.5z" fill-rule="evenodd" fill="#daeee7" stroke="#0a645f" stroke-width=".28"/>
<path d="M56.6 109.5h2.7l.3 .1v2.8l-.1 .2h-2.8l-.2-.1v-2.7z" fill-rule="evenodd" fill="#b57c2a"/>
<circle cx="58" cy="111.1" r=".92" fill="#fafcfd"/>
<circle cx="58" cy="115.7" r="1.57" fill="#b57c2a"/>
<circle cx="58" cy="115.7" r=".92" fill="#fafcfd"/>
<circle cx="58" cy="120.4" r="1.57" fill="#b57c2a"/>
<circle cx="58" cy="120.4" r=".92" fill="#fafcfd"/>
<circle cx="58" cy="125.1" r="1.57" fill="#b57c2a"/>
<circle cx="58" cy="125.1" r=".92" fill="#fafcfd"/>
<g fill="#d5ad60">
<path d="M105.1 100.7l.3-.2h1.2l.3 .2v2.2l-.1 .3h-1.4l-.3-.1z" fill-rule="evenodd"/>
<path d="M108.6 100.7l.3-.2h1.2l.3 .2v2.2l-.1 .3h-1.4l-.3-.1z" fill-rule="evenodd"/>
</g>
<path d="M105.9 100.9l.3-.2 3.2 .1 .2 .3v1.7l-.3 .2-3.2-.1-.2-.3z" fill-rule="evenodd" fill="#1c7569"/>
<g fill="#d5ad60">
<path d="M90.1 108.7h3.3l.3 .1v.7l-.3 .3h-3.2l-.3-.3z" fill-rule="evenodd"/>
<path d="M90.1 111.1l3.3-.1 .3 .2v.7l-.3 .2h-3.2l-.3-.2z" fill-rule="evenodd"/>
<path d="M90 113.5l.2-.1h3.2l.3 .1v.7l-.3 .3h-3.2l-.3-.3z" fill-rule="evenodd"/>
<path d="M90 115.9l.2-.2h3.2l.3 .2v.6l-.3 .3h-3.2l-.3-.3z" fill-rule="evenodd"/>
<path d="M90 118.2l.2-.1h3.2l.3 .1v.7l-.3 .3h-3.2l-.3-.3z" fill-rule="evenodd"/>
<path d="M90 120.5l.2-.1h3.2l.3 .1v.7l-.3 .3h-3.2l-.3-.3z" fill-rule="evenodd"/>
<path d="M90 122.9l.2-.2h3.2l.3 .2v.7l-.3 .2h-3.2l-.3-.2z" fill-rule="evenodd"/>
<path d="M90 125.2l.2-.1h3.2l.3 .1v.7l-.3 .3h-3.2l-.3-.3z" fill-rule="evenodd"/>
<path d="M90 127.6l.2-.2h3.2l.3 .2v.6l-.3 .3h-3.2l-.3-.3z" fill-rule="evenodd"/>
<path d="M90 129.9l.2-.2h3.2l.3 .2v.7l-.3 .3h-3.2l-.3-.3z" fill-rule="evenodd"/>
<path d="M90 132.2l.2-.1h3.2l.3 .1v.7l-.3 .3h-3.2l-.3-.3z" fill-rule="evenodd"/>
<path d="M90 134.6l.2-.2h3.2l.3 .2v.6l-.3 .3h-3.2l-.3-.3z" fill-rule="evenodd"/>
<path d="M107.2 134.5l3.4-.1 .2 .2v.6l-.2 .3h-3.3l-.2-.3z" fill-rule="evenodd"/>
<path d="M107.2 132.1h3.4l.2 .1v.7l-.2 .3h-3.3l-.2-.3z" fill-rule="evenodd"/>
<path d="M107.1 129.9l.2-.2h3.3l.2 .2v.7l-.2 .3h-3.3l-.2-.3z" fill-rule="evenodd"/>
<path d="M107.2 127.4h3.4l.2 .2v.6l-.2 .3h-3.3l-.2-.3z" fill-rule="evenodd"/>
<path d="M107.2 125.1h3.4l.2 .1v.7l-.2 .3h-3.3l-.2-.3z" fill-rule="evenodd"/>
<path d="M107.2 122.8l3.4-.1 .2 .2v.7l-.2 .2h-3.3l-.2-.2z" fill-rule="evenodd"/>
<path d="M107.2 120.4h3.4l.2 .1v.7l-.2 .3h-3.3l-.2-.3z" fill-rule="evenodd"/>
<path d="M107.1 118.2l.2-.1h3.3l.2 .1v.7l-.2 .3h-3.3l-.2-.3z" fill-rule="evenodd"/>
<path d="M107.1 115.9l.2-.2h3.3l.2 .2v.6l-.2 .3h-3.3l-.2-.3z" fill-rule="evenodd"/>
<path d="M107.1 113.5l.2-.1h3.3l.2 .1v.7l-.2 .3h-3.3l-.2-.3z" fill-rule="evenodd"/>
<path d="M107.2 111.1l3.4-.1 .2 .2v.7l-.2 .2h-3.3l-.2-.2z" fill-rule="evenodd"/>
<path d="M107.2 108.7h3.4l.2 .1v.7l-.2 .3h-3.3l-.2-.3z" fill-rule="evenodd"/>
</g>
<path d="M93.7 108.4l.8-.5h11.7a1.06 1.06 0 0 1 1.1 1.1v26.2a1.06 1.06 0 0 1-1.1 1.1h-11.7a1.06 1.06 0 0 1-1-1.1v-26.2z" fill-rule="evenodd" fill="#26394b"/>
<g fill="#d5ad60">
<path d="M43.1 106.4l.3-.1h2.1l.2 .3-.1 1.4-.2 .2-2.2-.1-.1-.2z" fill-rule="evenodd"/>
<path d="M43.2 103h2.3l.2 .2-.1 1.5-.2 .1h-2.2l-.1-.3v-1.3z" fill-rule="evenodd"/>
</g>
<path d="M43.3 103.8l.3-.1h1.5l.3 .1 .1 3.3-.2 .3h-1.7l-.3-.2z" fill-rule="evenodd" fill="#824ba9"/>
<g fill="#d5ad60">
<path d="M178.4 80.5h2.3l.2 .3-.1 1.4-.2 .2-2.2-.1-.1-.2v-1.3z" fill-rule="evenodd"/>
<path d="M178.3 77.3l.3-.2 2.1 .1 .2 .2-.1 1.5-.2 .1h-2.2l-.1-.3z" fill-rule="evenodd"/>
</g>
<path d="M178.5 78.1l.3-.2h1.5l.3 .2 .1 3.2-.2 .3h-1.7l-.3-.1z" fill-rule="evenodd" fill="#2762ab"/>
<g fill="#096861">
<path d="M20 94l.7-.5 .4-.1h3.8a1.41 1.41 0 0 1 1.5 1.4v3.4a1.41 1.41 0 0 1-1.5 1.4h-3.8a1.41 1.41 0 0 1-1.4-1.4v-3.4z" fill-rule="evenodd"/>
<path d="M94 99.2l.8-.3h3.8a1.41 1.41 0 0 1 1.4 1.4v3.5a1.41 1.41 0 0 1-1.4 1.4h-3.8a1.41 1.41 0 0 1-1.4-1.4v-3.5l.1-.4z" fill-rule="evenodd"/>
<path d="M147.4 95.5l.8-.3h3.8a1.41 1.41 0 0 1 1.4 1.4v3.5a1.41 1.41 0 0 1-1.4 1.4h-3.8a1.41 1.41 0 0 1-1.4-1.4v-3.5l.1-.4z" fill-rule="evenodd"/>
<path d="M165.5 51.6l.7-.5 .4-.1h3.8a1.41 1.41 0 0 1 1.4 1.4v3.5a1.41 1.41 0 0 1-1.4 1.4h-3.8a1.41 1.41 0 0 1-1.4-1.4v-3.5z" fill-rule="evenodd"/>
<path d="M16.3 53.5l.7-.6h.5h3.8a1.41 1.41 0 0 1 1.4 1.4v3.4a1.41 1.41 0 0 1-1.4 1.4h-3.8a1.41 1.41 0 0 1-1.5-1.4v-3.4z" fill-rule="evenodd"/>
<path d="M20.3 156.3l.8-.3h3.8a1.41 1.41 0 0 1 1.5 1.4v3.4a1.41 1.41 0 0 1-1.5 1.5h-3.8a1.41 1.41 0 0 1-1.4-1.5v-3.4l.1-.4z" fill-rule="evenodd"/>
</g>
<path d="M12 41.1h184.1v147.3h-184.1z" fill="none" stroke="#a3beb7" stroke-width=".28"/>
<g fill="#eef5f6">
<path d="M202.8 41.3l1.2-.6h.6h76.9a2.82 2.82 0 0 1 2.8 2.8v30.3a2.82 2.82 0 0 1-2.8 2.8h-76.9a2.82 2.82 0 0 1-2.8-2.8v-30.3a2.82 2.82 0 0 1 1-2.2z" fill-rule="evenodd"/>
<path d="M202.8 80.4l1.2-.5 .6-.1h76.9a2.82 2.82 0 0 1 2.8 2.8v25.1a2.82 2.82 0 0 1-2.8 2.8h-76.9a2.82 2.82 0 0 1-2.8-2.8v-25.1a2.82 2.82 0 0 1 1-2.2z" fill-rule="evenodd"/>
</g>
<path d="M202.8 114.3l1.2-.5 .6-.1h76.9a2.82 2.82 0 0 1 2.8 2.8v19.8a2.82 2.82 0 0 1-2.8 2.8h-76.9a2.82 2.82 0 0 1-2.8-2.8v-19.8a2.82 2.82 0 0 1 1-2.2z" fill-rule="evenodd" fill="#fbf0e5"/>
<text font-size="8.1" fill="#14263b" x="12" y="22.2">材料清单与焊接手册</text>
<g font-size="3.9" fill="#096861">
<text x="206" y="47.4">从这四个区找位号</text>
<text x="206" y="86.5">单块完整底板</text>
<text x="206" y="120.4">先试双踏板</text>
</g>
<g font-size="3.9" fill="#fff">
<text x="17.8" y="57.3">D</text>
<text x="167.2" y="55.4">C</text>
<text x="21.6" y="97.8">A</text>
<text x="148.8" y="99.6">C</text>
<text x="95.4" y="103.3">B</text>
<text x="21.5" y="160.4">D</text>
</g>
<g font-size="3.6" fill="#50637a">
<text x="206" y="53.7">A 供电和模拟前端（第4页）</text>
<text x="206" y="59">B 按键扩展（第5页）</text>
<text x="206" y="64.3">C PWM、I²C 与 SPI（第6页）</text>
<text x="206" y="69.6">D 模块排母和踏板端子（第7页）</text>
<text x="206" y="92.9">R1-R8 用 4.7kΩ，每路成对装。整板 53 个贴</text>
<text x="206" y="98.2">片 + 16 个插件。材料见第2-3页，焊接与上电</text>
<text x="206" y="103.5">见第8页。</text>
<text x="206" y="126.7">放大图上的橙点标出首板贴片位置。按第8页装</text>
<text x="206" y="132">11 个贴片和 4 个插件，可先试油门和刹车。</text>
</g>
<g font-size="3.5" fill="#096861">
<text x="12" y="11.3">RP2350a</text>
<text x="30.6" y="11.3">/</text>
<text x="35.5" y="11.3">底板 V0.1</text>
<text x="37.2" y="76.1">U1</text>
</g>
<text font-size="3.5" fill="#50637a" x="12.3" y="29.6">适用板面丝印 RP2350 EXPANDABLE CARRIER V0.1。把四组踏板端子焊盘放在下方，USB-C 朝左。</text>
<g font-size="3.4" fill="#50637a">
<text x="201.8" y="145.1">图中金色为焊盘，圆孔用于插件。图从实际焊盘坐标绘</text>
<text x="201.8" y="150">制，彩色矩形用于识别元件。</text>
</g>
<g font-size="3.2" fill="#50637a">
<text x="244" y="11.3">4.7kΩ 分压装配版</text>
<text x="274.3" y="11.3">01 / 08</text>
</g>
<g font-size="3.2" fill="#096861">
<text x="75.1" y="52.5">RP2350 EXPANDABLE CARRIER V0.1</text>
<text x="283" y="201.5">1</text>
</g>
<g font-size="3" fill="#096861">
<text x="40" y="179.2">J1</text>
<text x="80.5" y="179.2">J2</text>
<text x="121" y="179.2">J3</text>
<text x="161.5" y="179.2">J4</text>
</g>
<g font-size="2.8" fill="#50637a">
<text x="12" y="201.5">100 × 80 mm</text>
<text x="33.5" y="201.5">•</text>
<text x="38" y="201.5">元件面顶视</text>
<text x="55.5" y="201.5">•</text>
<text x="60.1" y="201.5">KiCad V0.1 焊盘坐标</text>
</g>
</svg>
